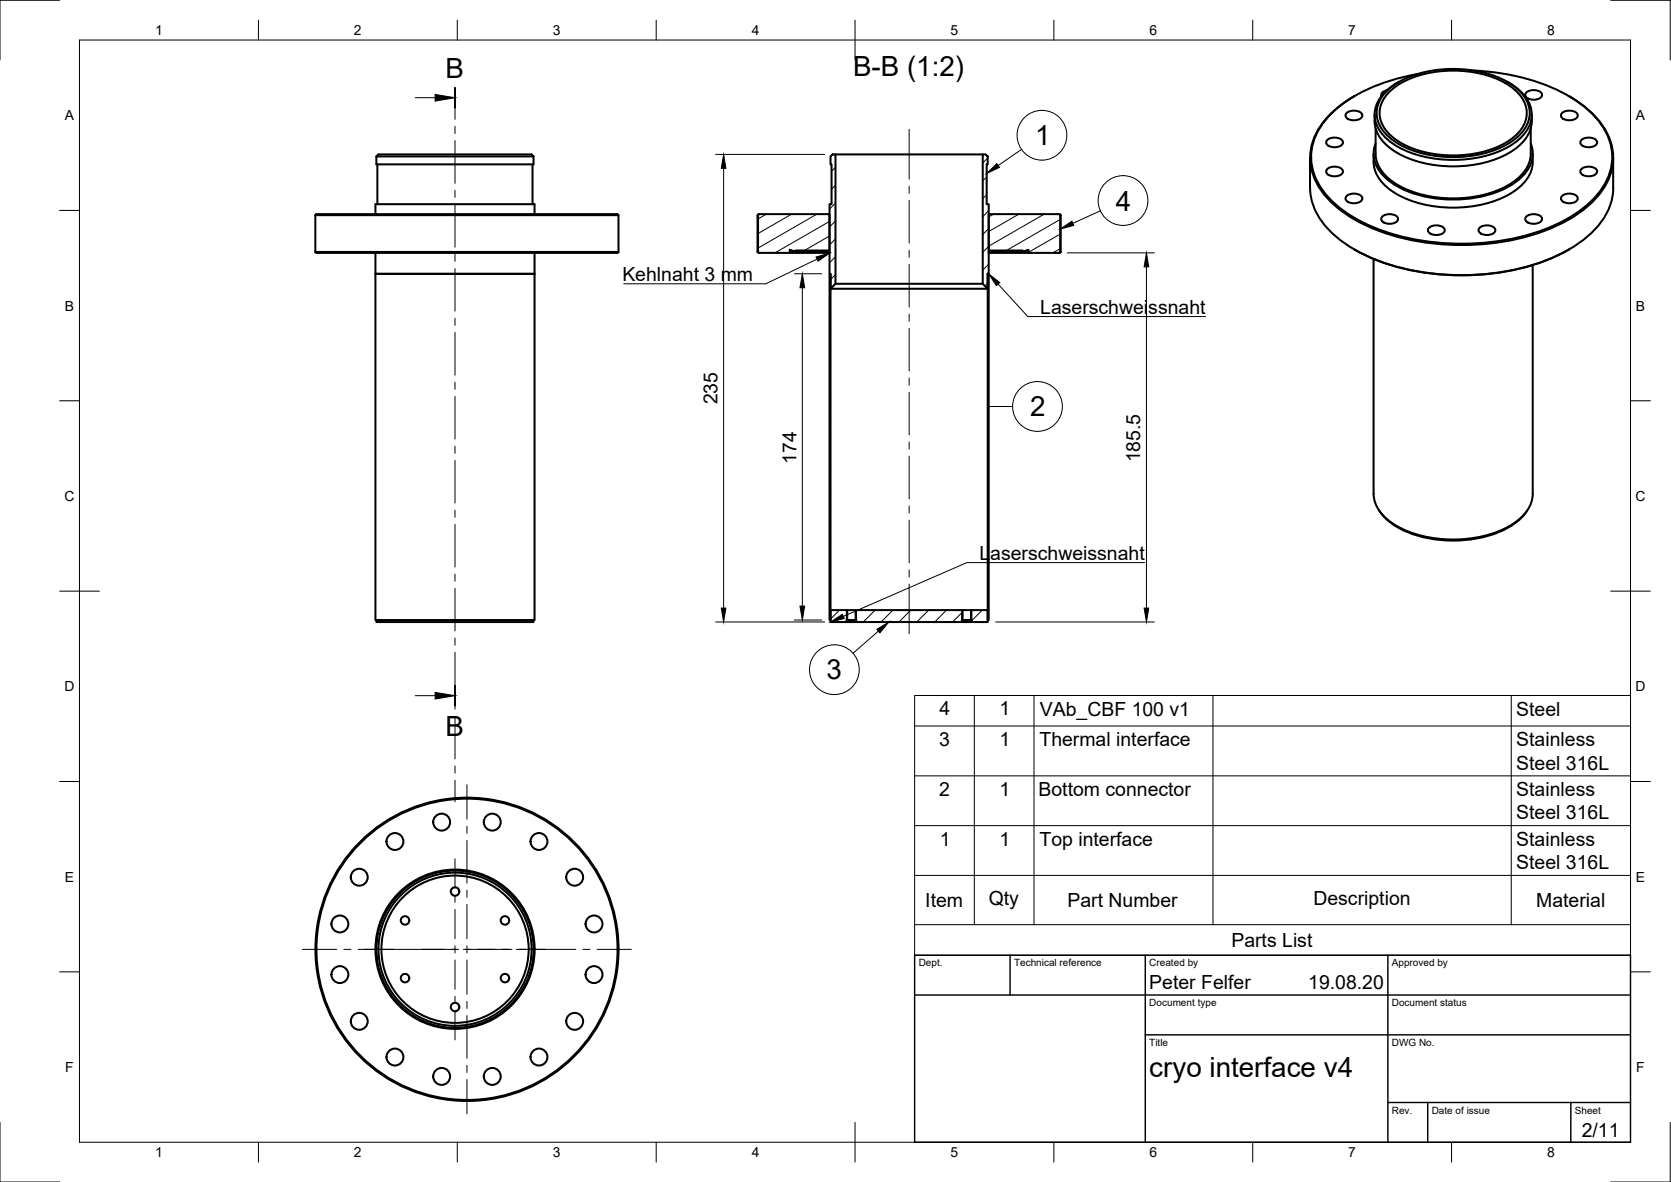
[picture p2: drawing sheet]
<svg xmlns="http://www.w3.org/2000/svg" width="420mm" height="297mm" viewBox="0 0 420 297" stroke-linecap="round" stroke-linejoin="round" font-family="sans-serif">
<!-- layer: Visible -->
<g fill="none" stroke="#000" stroke-width=".51">
<path d="M370.5 17.7a49.6 49.6 0 0 1 27.2 8.6 17.4 17.4 0 0 1 7.7 12.8 15.6 15.6 0 0 1-5.6 11.7 42.2 42.2 0 0 1-22.7 9.7 59.3 59.3 0 0 1-35.6-5.2 23 23 0 0 1-11-11.4 14 14 0 0 1 3.8-14.9 38.3 38.3 0 0 1 19.4-9.8l2.7-.6M94.6 39.3l.5-.5h38.5l.6 .5M94.6 39.3h39.6M94.6 39.3v2h39.6v-2M208.8 39.3l.5-.5h.8v32.5l-1.3 1.3v-3.8h-.2v-17.5h.5v-10h-.3zM210.1 38.8h37M247.1 38.8h.7l.5 .5v2h-.2v10h.5v17.5h-.3v3.8l-1.2-1.3zM329.4 39.7v7.5a16.1 16.1 0 0 0 6.2 11.9 44.1 44.1 0 0 0 23.6 9.5 58.4 58.4 0 0 0 35.3-5.9 22.5 22.5 0 0 0 10.2-10.7l.8-3.2 .1-9.1M333.7 35.2a2.82 2.82 0 0 1 4 .4 1.73 1.73 0 0 1-2.1 1.4 1.73 1.73 0 0 1-2.1-1.4zM338.5 28.5a2.82 2.82 0 0 1 4 .3 1.73 1.73 0 0 1-2.1 1.4 1.73 1.73 0 0 1-2.1-1.4zM340.6 24.1a23.5 23.5 0 0 0-10 10 14 14 0 0 0 3.1 15.7 38.8 38.8 0 0 0 20.1 10.3 61.3 61.3 0 0 0 38.7-3.9 24.6 24.6 0 0 0 11.9-10.9 13.9 13.9 0 0 0-3-15.7 27.3 27.3 0 0 0-7-5.5M345.4 38.6a9.3 9.3 0 0 0 4.5 9.4 30.3 30.3 0 0 0 23.3 3.3 18.6 18.6 0 0 0 10.6-6.2 8.5 8.5 0 0 0 1.6-6.5"/>
<path d="M345.6 28.8a9.1 9.1 0 0 0 4.5 8.9 29.9 29.9 0 0 0 23 3.2 18.4 18.4 0 0 0 10.5-6 8.2 8.2 0 0 0 1.5-6.1M345.9 36.1a7.7 7.7 0 0 0 3 9 27.5 27.5 0 0 0 18.8 5 25.4 25.4 0 0 0 14.2-5 7.9 7.9 0 0 0 3-9M345.9 32.3v6.3M345.9 38.6a9.7 9.7 0 0 0 5.7 8 30.6 30.6 0 0 0 27.6 0 9.7 9.7 0 0 0 5.7-8M348.7 22.7a1.34 1.34 0 0 0-1.3 1.5M349.2 22.4a25.2 25.2 0 0 1 17.1-5.1 24.7 24.7 0 0 1 15.3 5.1 7.4 7.4 0 0 1 0 12 25.2 25.2 0 0 1-17.1 5.1 24.7 24.7 0 0 1-15.3-5.1 7.4 7.4 0 0 1 0-12zM349.8 22.7a24.7 24.7 0 0 1 17.4-4.9 23.5 23.5 0 0 1 13.8 4.9 7.1 7.1 0 0 1 0 11.4 24.7 24.7 0 0 1-17.4 4.9 23.5 23.5 0 0 1-13.8-4.9 7.1 7.1 0 0 1 0-11.4zM351.7 20.6a10.5 10.5 0 0 0-6 7.7 8.6 8.6 0 0 0 4.3 7.6 29.5 29.5 0 0 0 21.5 3.7 20.6 20.6 0 0 0 11.5-5.7 7.5 7.5 0 0 0-.9-11.2l-3-2.1M383.7 23.3a2.82 2.82 0 0 1 4 .4 1.73 1.73 0 0 1-2.1 1.4 1.73 1.73 0 0 1-2.1-1.4zM384.9 32.3v6.3M392.7 28.5a2.82 2.82 0 0 1 4 .3 1.73 1.73 0 0 1-2.1 1.4 1.73 1.73 0 0 1-2.1-1.4zM397.6 35.2a2.82 2.82 0 0 1 4 .4 1.73 1.73 0 0 1-2.1 1.4 1.73 1.73 0 0 1-2.1-1.4z"/>
<path d="M79.3 54.1a3.2 3.2 0 0 1 2.3-.3h71.6a3.2 3.2 0 0 1 2.3 .3v9.2M79.3 54.1h76.2M79.3 54.1v9.2M94.4 53.8v-2.5h40v2.5M94.9 41.3v10M133.9 41.3v10M190.5 54.1h.1M190.6 54.1l.3-.3h17.7v9.2h-8.6l-.1 .3-1.3-.5v.7h-7.7l-.3-.2zM190.9 53.8l-.4 .3v9.2M248.6 53.8h17.7l.3 .3v9.2l-.3 .2h-7.7v-.7l-1.3 .5-.1-.3h-8.6zM266.3 53.8l.4 .3M266.6 54.1h.1"/>
<path d="M266.7 54.1v9.2M333.7 42.5a2.82 2.82 0 0 1 4 .4 1.73 1.73 0 0 1-2.1 1.4 1.73 1.73 0 0 1-2.1-1.4zM338.5 49.3a2.82 2.82 0 0 1 4 .4 1.73 1.73 0 0 1-2.1 1.4 1.73 1.73 0 0 1-2.1-1.4zM347.5 54.5a2.82 2.82 0 0 1 4 .3 1.73 1.73 0 0 1-2.1 1.4 1.73 1.73 0 0 1-2.1-1.4zM359.3 57.3a2.82 2.82 0 0 1 4 .4 1.73 1.73 0 0 1-2.1 1.4 1.73 1.73 0 0 1-2.1-1.4zM372 57.3a2.82 2.82 0 0 1 4 .4 1.73 1.73 0 0 1-2.1 1.4 1.73 1.73 0 0 1-2.1-1.4zM383.7 54.5a2.82 2.82 0 0 1 4 .3 1.73 1.73 0 0 1-2.1 1.4 1.73 1.73 0 0 1-2.1-1.4zM392.7 49.3a2.82 2.82 0 0 1 4 .4 1.73 1.73 0 0 1-2.1 1.4 1.73 1.73 0 0 1-2.1-1.4zM397.6 42.5a2.82 2.82 0 0 1 4 .4 1.73 1.73 0 0 1-2.1 1.4 1.73 1.73 0 0 1-2.1-1.4zM79.3 63.3a3.4 3.4 0 0 0 2.3 .2h71.6a3.4 3.4 0 0 0 2.3-.2M79.3 63.3h76.2M94.4 68.8h40v87h-40z"/>
<path d="M94.4 63.5v5.3h40M134.4 63.5v5.3M190.5 63.3l.4 .2M190.5 63.3h.1M198.6 63.5h1.8M198.6 62.8l1.1 .5h8.9M200.4 63.5a.33 .33 0 0 1 .3-.2 .33 .33 0 0 1 .4 .2h7.5M200.4 63.5h.7M208.6 68.8h.2v87h-.2zM208.8 72.6h39.5M210.1 71.3h37M248.3 68.8h.3v87h-.3z"/>
<path d="M248.6 63.5h10M258.6 62.8l-1.2 .5h-8.8M266.6 63.3h.1M266.7 63.3l-.4 .2M340.5 62.7l.1 .1M340.7 62.8a57.8 57.8 0 0 0 34.3 6 50.8 50.8 0 0 0 19.4-6M345.4 65.1v59M385.4 66.6v57.5M394.5 62.7l-.1 .1M345.4 124.1a10 10 0 0 0 5.8 8.1 31.4 31.4 0 0 0 28.3 0 10 10 0 0 0 5.9-8.1M346.8 128.3a18.1 18.1 0 0 0 11.7 6.9 30.1 30.1 0 0 0 22-3.4 12 12 0 0 0 3.5-3.5M94.6 155.8v.5h39.6v-.5"/>
<path d="M212.8 155.8h2.6M213 155.8v-2.5h-4.2v3h39.5v-3h-4.1v2.5M213 153.3h29v2.5M215.1 153.3v2.5M241.8 155.8h2.6M242 153.3h2.2"/>
<circle cx="99.3" cy="211.5" r="2.13"/>
<circle cx="111.1" cy="206.6" r="2.13"/>
<circle cx="123.8" cy="206.6" r="2.13"/>
<circle cx="135.5" cy="211.5" r="2.13"/>
<circle cx="85.5" cy="232.2" r="2.13"/>
<circle cx="90.3" cy="220.4" r="2.13"/>
<circle cx="101.8" cy="231.3" r="1.07"/>
<circle cx="114.4" cy="238.5" r="20"/>
<circle cx="114.4" cy="238.5" r="19.3"/>
<circle cx="114.4" cy="238.5" r="18.5"/>
<circle cx="114.4" cy="224" r="1.07"/>
<circle cx="114.4" cy="238.5" r="19.8"/>
<circle cx="117.4" cy="238.6" r="38.1"/>
<circle cx="117.4" cy="238.6" r="37.9"/>
<circle cx="127" cy="231.3" r="1.07"/>
<circle cx="144.5" cy="220.4" r="2.13"/>
<circle cx="149.4" cy="232.2" r="2.13"/>
<circle cx="85.5" cy="244.9" r="2.13"/>
<circle cx="90.3" cy="256.7" r="2.13"/>
<circle cx="101.8" cy="245.8" r="1.07"/>
<circle cx="114.4" cy="253.1" r="1.07"/>
<circle cx="127" cy="245.8" r="1.07"/>
<circle cx="144.5" cy="256.7" r="2.13"/>
<circle cx="149.4" cy="244.9" r="2.13"/>
<circle cx="99.3" cy="265.6" r="2.13"/>
<circle cx="111.1" cy="270.5" r="2.13"/>
<circle cx="123.8" cy="270.5" r="2.13"/>
<circle cx="135.5" cy="265.6" r="2.13"/>
</g>
<!-- layer: Visible Narrow -->
<path d="M212.8 153.3v2.5M215.4 153.3v2.5M241.8 153.3v2.5M244.4 153.3v2.5" fill="none" stroke="#000" stroke-width=".25"/>
<!-- layer: TitleBlock -->
<path d="M230 240.1h180v46.9h-180zM230 250h180M254 240.1v9.9M288 240.1v46.9M349 240.1v46.9M288 260.1h122M349 277.1h61M359 277.1v9.9M395 277.1v9.9" fill="none" stroke="#000" stroke-width=".36"/>
<!-- layer: Border -->
<g fill="none" stroke="#000" stroke-width=".25">
<path d="M15 .1h-15v15M20 10.1h390v276.9h-390zM65 5.1v5M115 5.1v5M165 5.1v5M215 5.1v10M265 5.1v5M315 5.1v5M365 5.1v5M405 .1h15v15M15 52.9h5M410 52.9h5"/>
<path d="M15 100.7h5M410 100.7h5M15 148.6h10M405 148.6h10M15 196.4h5M410 196.4h5M15 244.2h5M410 244.2h5M0 282.1v14.9h15M65 287v5M115 287v5M165 287v5"/>
<path d="M215 282.1v9.9M265 287v5M315 287v5M365 287v5M420 282.1v14.9h-15"/>
</g>
<!-- layer: Smart Centers -->
<g fill="none" stroke="#000" stroke-width=".25">
<path d="M114.4 24.6v5.4M114.4 31.8v1.8M114.4 35.3v10.8M228.6 32.5v12.5M114.4 47.8v1.8M114.4 51.4v10.7M228.6 46.8v1.8M228.6 50.4v10.7M114.4 63.9v1.8M114.4 67.5v10.7M114.4 80v1.8M228.6 62.9v1.8"/>
<path d="M228.6 66.4v10.8M228.6 78.9v1.8M114.4 83.6v10.7M114.4 96.1v1.7M114.4 99.6v10.7M228.6 82.5v10.7M228.6 95v1.8M228.6 98.6v10.7M114.4 112.1v1.8M114.4 115.7v10.7M228.6 111.1v1.8M228.6 114.6v10.8"/>
<path d="M114.4 128.2v1.8M114.4 131.8v10.7M228.6 127.2v1.7M228.6 130.7v10.7M114.4 144.3v1.8M114.4 147.9v10.7M228.6 143.2v1.8M228.6 146.8v12.5M114.4 160.3v1.8M114.4 163.9v10.7M114.4 176.4v1.8M114.4 180v10.7"/>
<path d="M114.4 192.5v1.8M114.4 196.1v5.4M117.4 197.2v8.7M114.4 215.8v7.4M117.4 207.6v1.8M117.4 211.2v10.7M76.1 238.6h8.6M86.5 238.6h1.7M90 238.6h25.3M114.4 225v1.7M114.4 228.5v7.4M114.4 237.7v1.8"/>
<path d="M116.5 238.6h12.2M117.4 223.7v1.8M117.4 227.3v8.6M117.4 237.7v1.8M129.8 238.6h15M146.6 238.6h1.8M150.1 238.6h8.6M114.4 241.2v7.4M114.4 250.4v1.8M114.4 254v7.3M117.4 241.2v8.7M117.4 251.7v1.7"/>
<path d="M117.4 255.2v10.7M117.4 267.7v1.8M117.4 271.3v8.6"/>
</g>
<!-- layer: Hatching -->
<g fill="none" stroke="#000" stroke-width=".25">
<path d="M248.3 39.7l-1.2 1.3M192.7 53.8l-2.1 1.2M199.1 53.8l-8.5 4.9M205.4 53.8l-14.8 8.5M208.6 55.6l-13.7 7.9M208.6 59.3l-6.4 3.7M210.1 42l-1 1M210.1 46.5l-1 1M210.1 51l-1.5 1.5M210.1 55.5l-1.5 1.5M248.1 44.5l-1 1M248.1 48.9l-1 1"/>
<path d="M248.6 52.9l-1.5 1.5M248.6 57.4l-1.5 1.5M249.9 53.8l-1.3 .7M256.2 53.8l-7.6 4.4M262.6 53.8l-14 8.1M266.6 55.1l-13.6 7.9M266.6 58.8l-8 4.6M208.6 76.5l.3 .2M208.6 72.9l.3 .1M208.6 69.2l.3 .1M210.1 60l-1.5 1.5M210.1 64.5l-1.5 1.5"/>
<path d="M210.1 69l-1.2 1.2M248.3 71.1l-.7 .7M248.3 77.5l.3 .1M248.3 73.8l.3 .2M248.3 70.2l.3 .1M248.6 61.9l-1.5 1.5M248.6 66.4l-1.5 1.5M266.6 62.5l-1.9 1M208.6 98.5l.3 .2M208.6 94.9l.3 .1M208.6 91.2l.3 .1M208.6 87.5l.3 .2"/>
<path d="M208.6 83.9l.3 .1M208.6 80.2l.3 .2M248.3 99.5l.3 .1M248.3 95.8l.3 .2M248.3 92.2l.3 .1M248.3 88.5l.3 .1M248.3 84.8l.3 .2M248.3 81.2l.3 .1M208.6 116.9l.3 .1M208.6 113.2l.3 .2M208.6 109.5l.3 .2M208.6 105.9l.3 .1"/>
<path d="M208.6 102.2l.3 .1M248.3 117.8l.3 .2M248.3 114.2l.3 .1M248.3 110.5l.3 .1M248.3 106.8l.3 .2M248.3 103.2l.3 .1M208.6 138.9l.3 .1M208.6 135.2l.3 .1M208.6 131.5l.3 .2M208.6 127.9l.3 .1M208.6 124.2l.3 .1M208.6 120.5l.3 .2"/>
<path d="M248.3 139.8l.3 .2M248.3 136.2l.3 .1M248.3 132.5l.3 .1M248.3 128.8l.3 .2M248.3 125.1l.3 .2M248.3 121.5l.3 .1M208.6 153.5l.3 .2M208.6 149.9l.3 .1M208.6 146.2l.3 .1M208.6 142.5l.3 .2M211.1 153.3l-2.2 2.2M213.1 155.8l-.5 .5"/>
<path d="M215.6 153.3l-.4 .4M220.1 153.3l-3 3M224.6 153.3l-3 3M229 153.3l-3 3M233.5 153.3l-3 3M238 153.3l-3 3M242 153.8l-2.5 2.5M247 153.3l-3 3M248.3 154.5l.3 .1M248.3 150.8l.3 .2M248.3 147.2l.3 .1M248.3 143.5l.3 .1"/>
</g>
<!-- layer: Section Lines -->
<path d="M114.4 22.1v5M114.4 172.3v5" fill="none" stroke="#000" stroke-width=".51"/>
<path d="M104.4 24.6h5M104.4 174.8h5" fill="none" stroke="#000" stroke-width=".25"/>
<path d="M109.4 23.7l5 .9-5 .8zM109.4 174l5 .8-5 .9z" fill="#000" stroke="#000" stroke-width=".25"/>
<!-- layer: FD_Dimensions -->
<path d="M179.9 38.8h27.4M181.9 42.3v110.5M199.7 68.8h6.9M201.7 72.3v80M268.3 63.5h22M288.3 67.1v85.7M179.9 156.3h27.4M199.7 155.8h6.9M250.3 156.3h40" fill="none" stroke="#000" stroke-width=".25"/>
<path d="M181.9 38.8l.6 3.5h-1.1zM201.7 68.8l.6 3.5h-1.2zM288.3 63.5l.5 3.6h-1.1zM181.4 152.8h1.1l-.6 3.5zM201.1 152.3h1.2l-.6 3.5zM287.7 152.8h1.1l-.5 3.5z" fill="#000" stroke="#000" stroke-width=".25"/>
<!-- layer: Leaders -->
<path d="M205.2 64.6l3.4-1-2.9 2zM248.6 68.8l2.8 2.2-.9 .8zM208.9 156.3l2.9-1.9 .5 1z" fill="#000" stroke="#000" stroke-width=".25"/>
<path d="M205.4 65.1l-12.8 6.2h-35.8M251 71.4l7.4 8.2h44.7M287.8 141.4h-44.7l-31.1 13.5" fill="none" stroke="#000" stroke-width=".25"/>
<!-- layer: Balloons -->
<g fill="none" stroke="#000" stroke-width=".25">
<path d="M256.8 37.6l-5.8 4M276.7 53l-6.9 3.1M248.3 102.2h6.3M220.9 158.6l-6.4 5.6"/>
<circle cx="262" cy="34" r="6.3"/>
<circle cx="282.4" cy="50.4" r="6.3"/>
<circle cx="260.9" cy="102.1" r="6.3"/>
<circle cx="209.8" cy="168.3" r="6.3"/>
</g>
<path d="M248.1 43.6l2.5-2.5 .7 1zM266.6 57.6l2.9-2 .5 1zM220.5 158.2l3-1.9-2.3 2.8z" fill="#000" stroke="#000" stroke-width=".25"/>
<!-- layer: Parts Lists -->
<path d="M230 174.8h180v65.3h-180zM245 174.8v57.6M260 174.8v57.6M305 174.8v57.6M380 174.8v57.6M230 195h180M230 182.4h180M230 220h180M230 207.5h180M230 232.4h180" fill="none" stroke="#000" stroke-width=".25"/>
<g font-size="7">
<text x="112" y="19.6">B</text>
<text x="214.5" y="19.1">B-B (1:2)</text>
<text x="260.3" y="36.5">1</text>
<text x="280.5" y="52.9">4</text>
<text x="259" y="104.7">2</text>
<text x="207.9" y="170.8">3</text>
<text x="112" y="184.8">B</text>
<text x="289" y="270.6">cryo interface v4</text>
</g>
<g font-size="4.9">
<text x="156.5" y="70.6">Kehlnaht 3 mm</text>
<text x="261.6" y="78.9">Laserschweissnaht</text>
<text x="180.4" y="101.6" transform="rotate(-90 180.4 101.6)">235</text>
<text x="200.2" y="116.5" transform="rotate(-90 200.2 116.5)">174</text>
<text x="286.7" y="116.2" transform="rotate(-90 286.7 116.2)">185.5</text>
<text x="246.3" y="140.7">Laserschweissnaht</text>
<text x="236.2" y="179.8">4</text>
<text x="251.3" y="179.8">1</text>
<text x="261.5" y="179.8">VAb_CBF 100 v1</text>
<text x="381.3" y="179.8">Steel</text>
<text x="236.1" y="187.5">3</text>
<text x="251.3" y="187.5">1</text>
<text x="261.4" y="187.5">Thermal interface</text>
<text x="381.3" y="187.5">Stainless</text>
<text x="381.3" y="193.4">Steel 316L</text>
<text x="236.2" y="200">2</text>
<text x="251.3" y="200">1</text>
<text x="261.1" y="200">Bottom connector</text>
<text x="381.3" y="200">Stainless</text>
<text x="381.3" y="205.9">Steel 316L</text>
<text x="236.3" y="212.5">1</text>
<text x="251.3" y="212.5">1</text>
<text x="261.4" y="212.5">Top interface</text>
<text x="381.3" y="212.5">Stainless</text>
<text x="381.3" y="218.4">Steel 316L</text>
<text x="232.7" y="227.9">Item</text>
<text x="248.6" y="227.5">Qty</text>
<text x="268.4" y="227.9">Part Number</text>
<text x="330.2" y="227.5">Description</text>
<text x="386.3" y="227.9">Material</text>
<text x="309.6" y="237.9">Parts List</text>
<text x="289" y="248.5">Peter Felfer</text>
<text x="329" y="248.5">19.08.20</text>
<text x="397.7" y="285.7">2/11</text>
</g>
<g font-size="3.5">
<text x="39" y="8.8">1</text>
<text x="89" y="8.8">2</text>
<text x="139" y="8.8">3</text>
<text x="189" y="8.8">4</text>
<text x="239" y="8.8">5</text>
<text x="289" y="8.8">6</text>
<text x="339" y="8.8">7</text>
<text x="389" y="8.8">8</text>
<text x="16.3" y="30.2">A</text>
<text x="411.3" y="30.2">A</text>
<text x="16.3" y="78">B</text>
<text x="411.3" y="78">B</text>
<text x="16.2" y="125.9">C</text>
<text x="411.2" y="125.9">C</text>
<text x="16.2" y="173.7">D</text>
<text x="411.2" y="173.7">D</text>
<text x="16.3" y="221.6">E</text>
<text x="411.3" y="221.6">E</text>
<text x="16.4" y="269.4">F</text>
<text x="411.4" y="269.4">F</text>
<text x="39" y="290.8">1</text>
<text x="89" y="290.8">2</text>
<text x="139" y="290.8">3</text>
<text x="189" y="290.8">4</text>
<text x="239" y="290.8">5</text>
<text x="289" y="290.8">6</text>
<text x="339" y="290.8">7</text>
<text x="389" y="290.8">8</text>
</g>
<g font-size="2.5">
<text x="231" y="242.9">Dept.</text>
<text x="255" y="242.9">Technical reference</text>
<text x="289" y="242.9">Created by</text>
<text x="350" y="242.9">Approved by</text>
<text x="289" y="252.8">Document type</text>
<text x="350" y="252.8">Document status</text>
<text x="289" y="262.9">Title</text>
<text x="350" y="262.9">DWG No.</text>
<text x="350" y="279.9">Rev.</text>
<text x="360" y="279.9">Date of issue</text>
<text x="396" y="279.9">Sheet</text>
</g>
</svg>
